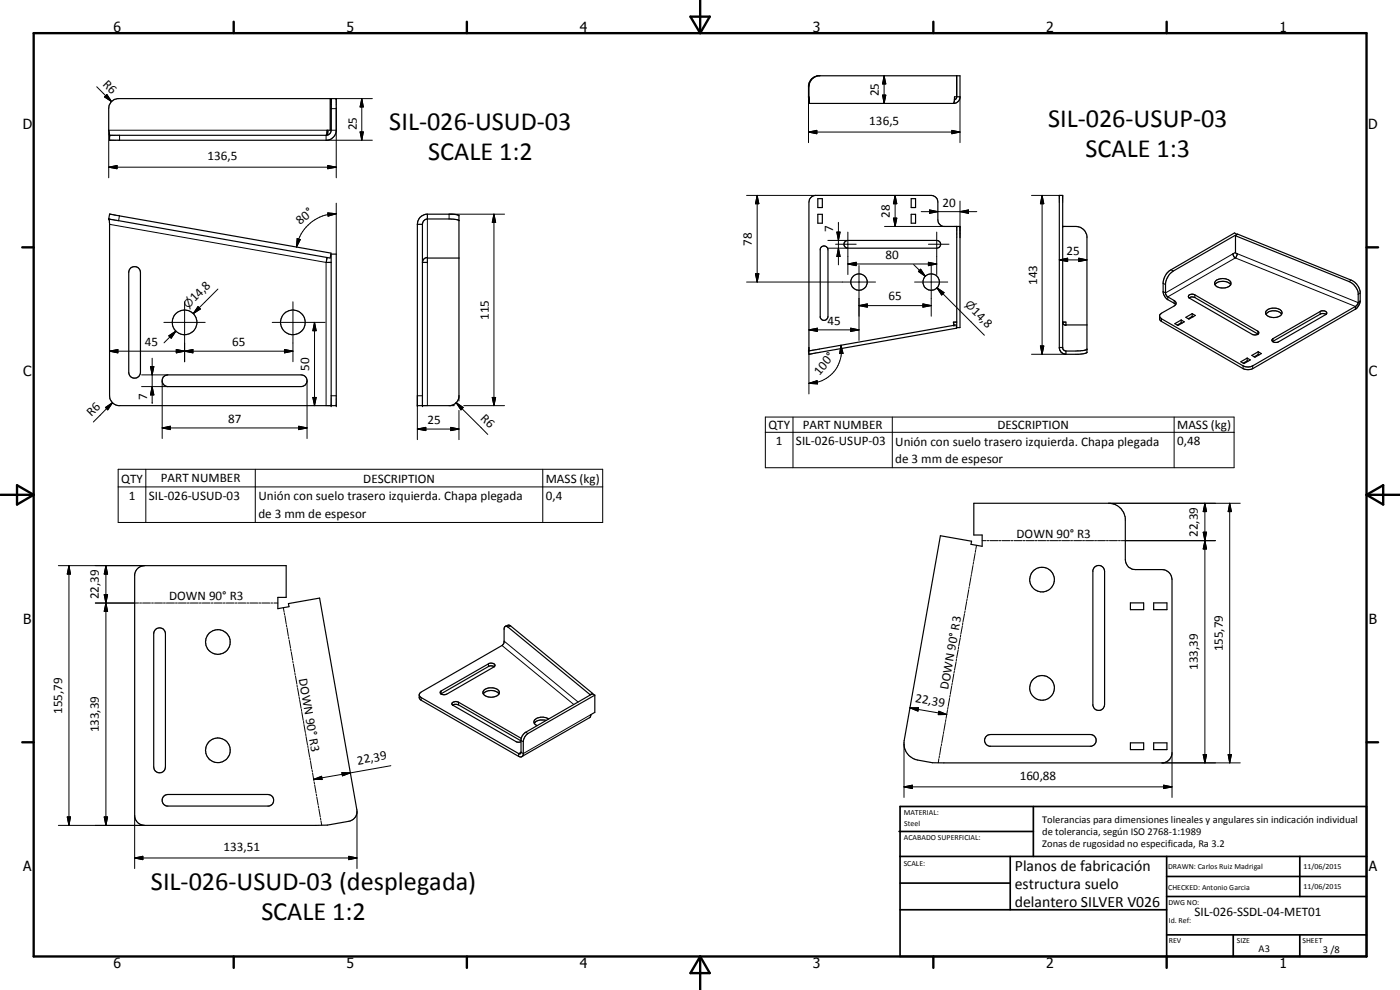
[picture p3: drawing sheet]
<svg xmlns="http://www.w3.org/2000/svg" width="420mm" height="297mm" viewBox="0 0 420 297" stroke-linecap="round" stroke-linejoin="round" font-family="sans-serif">
<g fill="none" stroke="#000" stroke-width=".35">
<path d="M33.5 30.5l.6-.5 1.1-.4h65.7v9.5a3.1 3.1 0 0 1-2.6 3h-65.4l-.3-3v-6.5l.2-1.2zM98.4 39.1v1.4M99.1 29.6v9.5M99.3 29.6v9.5h-1.1l-.3 1.5M99.4 29.6v9.5a1.52 1.52 0 0 1-1.5 1.5M242.6 29h.2M242.8 29v2M244.8 23a3.4 3.4 0 0 0-2 3v3M245.6 22.7a3.2 3.2 0 0 0-3 2.9l.2 5.4h43.6l1.1-.5 .6-1.1v-6.7l-43 .1M286.4 30l-.2 1M287.1 22.7v6.3M287.1 22.7v6.3l-.2 .6-.5 .4"/>
<path d="M288.1 29h-1.6l-.1 1M32.8 40.5l.1 .1M32.8 40.6l.1 .1M32.9 40.6h65M245.4 59.6h1.4v2.7h-1.4zM273.5 59.6h1.3v2.7h-1.3zM32.7 65.7l.2 1.3v51.7a3 3 0 0 0 2.6 3h65.4v-45.5h-1.5v45.5M32.9 64.3l66.4 11.6-.2 1.5-65.9-11.6-.6-.1zM98.2 77.3l-.3 1.4h1.5M98.2 77.3h.1M125.3 67.3h1.5M125.9 65.4l.7-.6 1.4-.5h7.9l1.8 .4v54.4a2.98 2.98 0 0 1-2.5 2.6h-9.9v-54.4l.1-.9z"/>
<path d="M126.8 67.3v54.4M127.2 77.7l1.1-.4v1.4h-1.5zM128.3 65.7h6.9l2.5 .5M128.3 64.3v1.4M128.3 77.4h9.4M128.3 65.7a1.59 1.59 0 0 0-1.5 1.6M245.4 64.3h1.4v2.7h-1.4zM246.4 74.2a1.18 1.18 0 0 1 1.3-.3 1.18 1.18 0 0 1 .8 1.1v20a1.18 1.18 0 0 1-1.1 1.1 1.18 1.18 0 0 1-1.2-.9v-20.5zM253.6 72.6l.9-.5h26.6a1.16 1.16 0 0 1 1.2 1.2 1.16 1.16 0 0 1-1.2 1.2h-26.6a1.16 1.16 0 0 1-1.1-.7 1.16 1.16 0 0 1 .2-1.2zM273.5 64.3h1.3v2.7h-1.3zM287.1 67.9v30.4h1v-30.4h-5a2.07 2.07 0 0 1-1.6-1.9v-5.4a2 2 0 0 0-2-2h-34.7a2.07 2.07 0 0 0-2 2l-.2 44.7M318.9 67.9h4a3.4 3.4 0 0 1 3.3 3v34.9l-2.4 .5h-4.1a2.05 2.05 0 0 1-1.8-1.9v-45.8h1v45.8l.3 .6 .7 .3"/>
<path d="M370.8 70.7l.6-.5 34.1 13.8a4.6 4.6 0 0 1 2.7 3.5l-.1 3.5-.6 1-.7 .8M370.8 70.7l34.1 13.8a4.9 4.9 0 0 1 2.7 3.5v2.8M370.8 70.7v5.2l.5 .4-.6 1.1-.4-.4-.3-.8 .8-.5M371.2 70.3l-19.1 11a5.2 5.2 0 0 0-2.3 3.7l.1 3.4 .4 .6 2.1 1.2a.87 .87 0 0 1 .6 .8 .87 .87 0 0 1-.6 .8l-4.2 2.5-.2 1.5 .4 .5 24.7 14.3 1.2 .3 1.7-.3 30.8-17.8M371.2 70.3l-.7-.4-19.1 11a4.9 4.9 0 0 0-2.3 3.7v3.2l.5 1.2 .6 .7 2.6 1.7M371.2 70.3v.1M39.3 80.3a1.8 1.8 0 0 1 2.9 1.4v30a1.76 1.76 0 0 1-1.8 1.8 1.76 1.76 0 0 1-1.8-1.8v-30l.2-.6zM287.1 96.6h-1l.2 1M318.9 96.6h1v1l-.6-.2-.4-.6M319.9 97.5h6.3M352.6 97.1l1.9-1.1 .9 .6-1.9 1.1zM354.5 96.9l-1.2 .6"/>
<path d="M354.5 96v.9M354.5 96.9l.2 .1M355.9 95.2l1.9-1.1 .9 .6-1.9 1.1zM356.8 88.6a1.65 1.65 0 0 1 1.8-.1l18.9 10.9 .3 .3a1.22 1.22 0 0 1-2 .6l-18.9-10.8-.3-.5zM356.9 89.4l.8-.3 .9 .2 19 10.9M357.8 95l-1.2 .6M357.8 94.1v.9M357.8 95l.2 .1M364.6 85.4a3.4 3.4 0 0 1 4.7 0M364.8 84.4a3.3 3.3 0 0 1 4.5 .2 1.66 1.66 0 0 1-1.9 1.8 2.71 2.71 0 0 1-2.9-1.2zM379.9 94.3a3.3 3.3 0 0 1 4.2-.6l.5 .6M379.9 94.3a3.2 3.2 0 0 0 4.7 0"/>
<path d="M379.9 94.3a1.66 1.66 0 0 1 2-1.8 2.08 2.08 0 0 1 2.8 1.6l-.1 .2M398 94.3l-.9-.2h-.7l-14.4 8.4M406.8 91.9l-30.8 17.9-1.3 .3-1.6-.3-24.5-14.2-.6-.7M406.8 91.9v.9M407.6 90.8l-.8 1.1M408.2 90.3l-.6 .5M49 113.2l.5-.5 .9-.2h40a1.76 1.76 0 0 1 1.8 1.7 1.76 1.76 0 0 1-1.8 1.8h-40a1.78 1.78 0 0 1-1.4-2.8zM242.6 105.3l44.3-7.8 .2 1-44.2 7.8zM317.9 104.3h1M319.9 105.3v1M326.2 104.8l-2 .5h-4.3M372.4 108.5l1.9-1.1 .9 .6-1.9 1.1z"/>
<path d="M374.3 108.3l-1.2 .7M374.3 107.4v.9M374.3 108.3l.2 .1M375.7 106.6l1.9-1.1 .9 .6-1.9 1.1zM377.6 106.4l-1.2 .7M377.6 105.5v.9M377.6 106.4l.2 .1M381.8 101.9l14.6-8.6h1a.62 .62 0 0 1 .7 .4 .62 .62 0 0 1-.3 .7l-14.1 8.2a1.42 1.42 0 0 1-2-.4zM41.3 170.6l.9-.6 1.2-.3h42.5v9.5h-2.5v3.4l3.3-.6-.1-.9 9.3-1.6 11.2 63.5a2.94 2.94 0 0 1-2.4 3.4l-6.5 1.2h-3.4h-51.4a3 3 0 0 1-3-2.6v-72.7zM282.2 160.7l9.4 1.7-.2 .9 3.4 .6v-3.4h-2.5v-9.5h40.4a5.1 5.1 0 0 1 5 4.5v12.4a2.96 2.96 0 0 0 3 3h8a3 3 0 0 1 3 3v52a3.1 3.1 0 0 1-2.6 3h-65.8a20.5 20.5 0 0 1-9.3-1.4 5 5 0 0 1-2.7-5.3zM328.7 170a1.77 1.77 0 0 1 1.8-.2 1.77 1.77 0 0 1 1 1.6v40a1.77 1.77 0 0 1-1.6 1.7 1.77 1.77 0 0 1-1.9-1.4v-40.6zM46.6 189a1.75 1.75 0 0 1 1.9-.5 1.75 1.75 0 0 1 1.1 1.6v40a1.76 1.76 0 0 1-1.7 1.8 1.76 1.76 0 0 1-1.8-1.8v-40z"/>
<path d="M151.7 187.9l.8-.3 .7 .2 24.7 20.3M339.2 180.9h4v2h-4zM346.2 180.9h4v2h-4zM125.8 208.6l.6 .7 29.4 16.9 .4-.1 .2-.4v-4.2M132.2 207.6l14.4-8.4a1.21 1.21 0 0 1 1.9 .5l-.3 .4-14.1 8.2a1.34 1.34 0 0 1-2-.6zM135.8 211.6l.7-.3 1.1 .2 18.8 10.8M145 208.2a3.3 3.3 0 0 1 4.8 0M145.1 208.2a3.2 3.2 0 0 0 4.7 0M145.1 208.2a1.6 1.6 0 0 1 1.9-1.8 2.44 2.44 0 0 1 2.8 1.4v.4M148.3 200.1a1.61 1.61 0 0 0-1.7-.1l-14.3 8.2M163.9 216.2a3.2 3.2 0 0 0-3.6 .8M164.7 215.7a3.2 3.2 0 0 0-4.4 .7v.6l.9 .7"/>
<path d="M177.1 208.4l-24.7-20.3a.64 .64 0 0 0-.7-.2 .64 .64 0 0 0-.4 .7v4.1l-.5 .9-24.4 14-.5 .6-.1 1.1 .6 .8 29.2 16.8a.85 .85 0 0 0 1.4-.5v-3.9a3.3 3.3 0 0 1 1.4-2.4l20.1-11.5M177.1 208.4v.2M177.9 208.1v.1M177.9 208.1l-.8 .3M178.5 208.6l-.7-.4-20 11.5-.8 .6-.6 1.2M178.5 208.6v5.1l-1.2 .7-.3 .9-20.4 11.7M49 239.1l.5-.5 .9-.2h30a1.75 1.75 0 0 1 1.7 1.6 1.75 1.75 0 0 1-1.4 1.9h-30.6a1.76 1.76 0 0 1-1.1-2.8zM156.4 221.5l-18.8-10.8a1.19 1.19 0 0 0-1.9 .7l19.1 11.1 .9 .2 .7-.2M295.8 221.1l.5-.5 .9-.2h30a1.77 1.77 0 0 1 1.8 1.6 1.77 1.77 0 0 1-1.4 1.9h-30.7a1.82 1.82 0 0 1-1.1-2.8zM339.2 222.9h4v2h-4zM346.2 222.9h4v2h-4z"/>
<circle cx="55.4" cy="96.7" r="3.7"/>
<circle cx="87.9" cy="96.7" r="3.7"/>
<circle cx="257.8" cy="84.6" r="2.48"/>
<circle cx="279.5" cy="84.6" r="2.47"/>
<circle cx="312.7" cy="173.9" r="3.7"/>
<circle cx="65.4" cy="192.6" r="3.7"/>
<circle cx="312.7" cy="206.4" r="3.7"/>
<circle cx="65.4" cy="225.1" r="3.7"/>
</g>
<g fill="none" stroke="#000" stroke-width=".3">
<path d="M29 26l4.5 4.5M31.4 29.1l.7-.7 1.4 2.1zM98.2 39.1h-65.6v14.2M99.4 32.6h1.5v20.7M99.4 39.1h1.5M100.9 29.6h10.8M108.1 39.6h.9l-.4 2.5zM108.6 29.6l.4 2.5h-.9zM108.6 29.6v12.5M242.6 39.6l2.5-.5v1zM242.6 39.6h45.5M242.6 29v13.8"/>
<path d="M264.9 28.5h.9l-.5 2.5zM265.3 22.7l.5 2.5h-.9zM265.3 22.7v8.3M285.7 39.1l2.4 .5-2.4 .5zM288.1 29v13.8M32.6 50.2l2.5-.5v.9zM32.6 50.2h68.3M35.9 40.6v1.5M97.9 40.6v1.5h13.8M98.4 49.7l2.5 .5-2.5 .4zM224.1 58.6h20.7M227.2 58.6l.5 2.5h-1z"/>
<path d="M227.2 58.6v26M268.6 58.6l.5 2.5h-1zM268.6 58.6v9.3M309.6 58.6h8.3M312.7 58.6l.6 2.5h-1.1zM312.7 58.6v47.7M32.9 67.3l65 11.4v43M35.8 64.8l-.2 1.4M89.2 71.6l.9 .3-1.1 2.2zM98.4 63.9l2.5 .2-2.4 .8zM100.9 61v15.2M100.9 64.1a12 12 0 0 0-9 4l-1.1 1.4a12.1 12.1 0 0 0-1.8 4.6"/>
<path d="M128.3 65.7v11.6M128.3 78.7v43M148.2 64.3l.5 2.4h-1zM148.2 64.3v57.4M151.4 64.3h-16.6v1.4M248.4 74.5h6M248.4 72.1h6M250.8 73.3h6.2M251.2 69.6h.9l-.5 2.5zM251.6 74.5l.5 2.5h-.9zM251.6 66.7v12.8M254.5 79.2l2.5-.5v1z"/>
<path d="M254.5 79.2h26.6M254.5 69.6v12.8M257.8 79.7v22.5M265.5 67.9h18M268.1 65.4h1l-.5 2.5zM274.2 79.4l3.5 3.5M276.5 63.5h16.6M278.6 78.7l2.5 .5-2.5 .5zM278.6 73.3h6.2M279 63l2.5 .5-2.5 .5zM279.5 79.7v15.2M281.1 69.6v12.8"/>
<path d="M288.1 63.5l2.5-.5v1zM288.1 60.3v11M317.9 78l2.5-.5v1zM317.9 78h8.3M323.8 77.5l2.4 .5-2.4 .5zM370 76.2l-20.2 11.7-.7-.4M371.3 76.1l36.3 14.7M49.2 96.7h12.4M52.8 99.4l-3.6 3.5M55.4 90.6v17.9M59.4 92l.7 .7-2.1 1.4zM59.8 92.3l-1.8 1.8"/>
<path d="M65.4 86.7l-7.4 7.4M81.7 96.7h15.9M87.9 90.6v17.9M94.4 96.7l.5 2.5h-1zM94.4 96.7v25M224.1 84.6h38.7M226.7 82.1h1l-.5 2.5zM242.8 99l2.5-.5v.9zM242.8 99h15M255.3 98.5l2.5 .5-2.5 .4zM257.8 91.7l2.5-.5v1zM257.8 91.7h21.7"/>
<path d="M274.5 84.6h9.9M275.6 81.4l.7-.6 1.4 2.1zM277 91.2l2.5 .5-2.5 .5zM281.2 86.4l2.1 1.4-.7 .7zM281.2 86.4l14.2 14.2M348.6 95.6v.8M349.1 85l.7 .4M350.5 89.9v-.8l20.2-11.7 36.1 14.5M351.4 80.9l.7 .4M352.4 90.2v.8M358.6 88.5v.8M377.5 99.4v.8"/>
<path d="M396.2 93.5v.8M405.5 84l-.6 .5M408.2 87.9l-.6 .4M32.9 105.4l2.5-.5v1zM32.9 105.4h55M42.5 116h7.9M42.5 112.5h7.9M45.2 110h1l-.5 2.5zM45.7 116l.5 2.5h-1zM45.7 107.5v13.5M48.7 114.2v17.4M50.7 100.8l2.1-1.4-1.4 2.1z"/>
<path d="M52.9 104.9l2.5 .5-2.5 .5zM52.9 104.9l5 1v-1l-5 1zM55.4 105.4l2.5-.5v1zM85.4 104.9l2.5 .5-2.5 .5zM92.1 114.2v17.4M93.9 119.3h1l-.5 2.4zM99.4 118.7h1.5M126.8 118.7h-1.5v13.2M137.7 118.7v1.6M147.7 119.3h1l-.5 2.4zM242.8 115l2.4-.8 .2 1zM242.8 104.3v13.9"/>
<path d="M252.4 103.6l.6 2.4-1 .1zM252.4 103.6a9.7 9.7 0 0 1-.9 6 9.6 9.6 0 0 1-6.2 5.1l-2.5 .3M309.6 106.3h10.3M312.2 103.8h1.1l-.6 2.5zM373.1 109.8v.8M376 109.8v.8M382 101.6v.8M31.7 122.3l2.1-1.5-1.5 2.2zM33.8 120.8l-5.8 5.8M48.7 128.4l2.4-.5v1zM48.7 128.4h43.4M89.7 127.9l2.4 .5-2.4 .5z"/>
<path d="M125.3 128.7l2.5-.5v1zM125.3 128.7h12.4M134.8 121.7h1.5M135.3 128.2l2.4 .5-2.4 .5zM136.9 120.8l2.1 1.5-.7 .7zM136.9 120.8l9.5 9.5M137.7 123.1v8.8M139.2 121.7h12.2M229.7 125.1h140.7v15.2h-140.7zM229.7 129.7h140.7M238 125.1v15.2M267.8 125.1v15.2"/>
<path d="M352.4 125.1v15.2M35.5 140.8h145.4v16h-145.4zM35.5 146.1h145.4M43.8 140.8v16M76.6 140.8v16M162.9 140.8v16M332.7 151h39.5M361.1 159.7h1l-.5 2.5zM361.1 159.7h1l-1 5h1zM361.6 151l.5 2.5h-1zM361.6 151v77.9M369.1 151l.5 2.5h-1z"/>
<path d="M369.1 151v77.9M17.5 169.7h25.9M20.7 169.7l.5 2.6h-1zM20.7 169.7v77.9M31.3 178.4h1l-.5 2.5zM31.3 178.4l1 5h-1l1-5zM31.8 169.7l.5 2.6h-1zM31.8 169.7v77.9M290.3 179.6l-.2 .6M290.7 176.9l-.4 2.4M290.9 176l-.1 .6M291.4 173.3l-.5 2.4"/>
<path d="M291.5 172.4l-.1 .6M292 169.7l-.4 2.4M292.2 168.7l-.2 .6M292.6 166l-.4 2.4M292.8 165.1l-.1 .6M293.1 163.6l-.2 1.2M294.8 162.2h1.1M296.2 162.2h.6M297.1 162.2h2.4M299.8 162.2h.6M300.7 162.2h2.4M303.4 162.2h.6"/>
<path d="M304.3 162.2h2.4M307 162.2h.6M307.9 162.2h2.4M310.5 162.2h.7M311.5 162.2h2.3M314.1 162.2h.6M315 162.2h2.4M317.7 162.2h.6M318.6 162.2h2.4M321.3 162.2h.6M322.2 162.2h2.4M324.9 162.2h.6"/>
<path d="M325.8 162.2h2.4M328.5 162.2h.6M329.4 162.2h2.4M332.1 162.2h.5M332.9 162.2h2.5M335.6 162.2h.6M336.5 162.2h28.3M361.6 162.2l.5 2.5h-1zM28.6 180.9h13M31.8 180.9l.5 2.5h-1zM41.9 180.9h.6M42.8 180.9h2.4"/>
<path d="M45.5 180.9h.5M46.4 180.9h2.4M49.1 180.9h.5M49.9 180.9h2.5M52.7 180.9h.5M53.5 180.9h2.4M56.2 180.9h.6M57.1 180.9h2.4M59.8 180.9h.6M60.7 180.9h2.4M63.4 180.9h.6M64.3 180.9h2.4"/>
<path d="M67 180.9h.6M67.8 180.9h2.5M70.6 180.9h.6M71.4 180.9h2.4M74.1 180.9h.6M75 180.9h2.4M77.7 180.9h.6M78.6 180.9h2.4M81.3 180.9h.6M82.2 180.9h1.2M85 182.3l.2 1.3M85.3 183.9l.1 .5"/>
<path d="M85.5 184.7l.4 2.5M85.9 187.5l.2 .6M86.1 188.4l.4 2.4M86.6 191.1l.1 .6M86.8 192l.4 2.4M87.2 194.7l.1 .6M87.4 195.6l.4 2.4M87.9 198.4l.1 .5M88 199.3l.5 2.4M146.6 199.2v.8M150.7 193.7l21.5 17.7M151.3 192.4l22.2 18.3"/>
<path d="M153.2 187.8l-.8 .3M286.9 198.7l-.4 2.4M287.1 197.7l-.1 .7M287.6 195l-.5 2.4M287.7 194.1l-.1 .6M288.2 191.4l-.5 2.4M288.3 190.5l-.1 .6M288.8 187.8l-.4 2.4M289 186.9l-.1 .6M289.5 184.1l-.5 2.5M289.6 183.3l-.1 .6M290.1 180.5l-.4 2.4"/>
<path d="M88.5 202l.1 .6M88.7 202.9l.4 2.4M89.1 205.6l.1 .6M89.3 206.5l.4 2.4M89.8 209.2l.1 .6M89.9 210.1l.5 2.5M90.5 212.9v.5M90.6 213.7l.4 2.5M91.1 216.5l.1 .6M91.2 217.4l.4 2.4M126.4 209.3v.8M132.4 207.3v.9"/>
<path d="M137.6 210.7v.8M157.8 219.7l.6 .4M177.3 214.4l-20.3 11.7-.6-.4-.8 .4v.8M273.1 212.4l2.6-.1-.2 1.1zM273.1 212.4l11 2M281.8 213.4l2.3 1h-2.5zM283.2 219.5l-.1 .6M283.7 216.8l-.4 2.4M283.9 215.9l-.2 .6M284.3 213.1l-.4 2.5M284.5 212.3l-.1 .6M285 209.5l-.4 2.5"/>
<path d="M285.1 208.6l-.1 .6M285.6 205.9l-.4 2.4M285.8 205l-.1 .6M286.2 202.3l-.4 2.4M286.4 201.4l-.1 .6M91.7 220.1l.1 .6M91.9 221l.4 2.4M92.4 223.7v.6M92.5 224.6l.4 2.5M93 227.3l.1 .7M93.2 228.3l.3 2.4M93.6 231l.2 .6"/>
<path d="M93.8 231.9l.4 2.4M94.1 233.8l2.4-.9 .2 1zM94.3 234.6l.1 .6M94.4 235.5l.5 2.4M94.9 238.3l.1 .5M95.1 239.1l.4 2.5M102.6 231.8l2.5 .1-2.3 .9zM105.1 231.9l-11 1.9M117.3 229.7l-12.2 2.2M156.4 222.2l.6 .3M271.3 236.1l2.5-.5v1zM271.3 236.1h80.4"/>
<path d="M271.3 223.1v16.2M281.8 227.7l-.2 1.2M281.9 226.7l-.1 .7M282.4 224l-.4 2.4M282.6 223.1l-.1 .6M283.1 220.4l-.5 2.4M348.7 228.9h23.5M349.2 235.6l2.5 .5-2.5 .5zM351.7 225.9v13.4M361.1 226.4h1l-.5 2.5zM368.6 226.4h1l-.5 2.5zM17.5 247.6h25.9"/>
<path d="M20.2 245.1h1l-.5 2.5zM31.3 245.1h1l-.5 2.5zM40.4 257.4l2.5-.5v1zM40.4 257.4h66.7M40.4 244.6v16M95.5 241.9l.2 .5M95.7 242.7l.4 2.5M96.2 245.5l.1 .6M96.3 246.4l.3 1.2M104.7 256.9l2.4 .5-2.4 .5zM107.1 243.5v17.1"/>
</g>
<g fill="#000">
<circle cx="99.4" cy="29.6" r=".18"/>
<circle cx="100.9" cy="29.6" r=".18"/>
<circle cx="242.8" cy="30.3" r=".18"/>
<circle cx="318.9" cy="67.9" r=".18"/>
<circle cx="286.3" cy="97.6" r=".18"/>
<circle cx="318.9" cy="96.6" r=".18"/>
<circle cx="99.4" cy="121.7" r=".18"/>
<circle cx="100.9" cy="121.7" r=".18"/>
<circle cx="125.3" cy="121.7" r=".18"/>
<circle cx="126.8" cy="121.7" r=".18"/>
</g>
<g fill="none" stroke="#000" stroke-width=".71">
<path d="M10.1 9.9h400v277.1h-400zM70.1 6.5v3.4M140.1 6.5v3.4M207.2 5h5.8l-2.9 4.9zM210.1 0v9.9M280.1 6.5v3.4M350.1 6.5v3.4M6.7 74.2h3.4M410.1 74.2h3.5M.1 148.5h10M5.1 145.6l5 2.9-5 2.9zM410.1 148.5h10"/>
<path d="M410.1 148.5l5-2.9v5.8zM6.7 222.7h3.4M410.1 222.7h3.5M70.1 287v3.4M140.1 287v3.4M210.1 287v10M210.1 287l2.9 5h-5.8zM280.1 287v3.4M350.1 287v3.4"/>
</g>
<g fill="none" stroke="#000" stroke-width=".51">
<path d="M269.8 249.5h40.3M270.1 242h140v45h-140zM270.1 257h140M303.2 257v16M310.1 242v15M350.1 257v30M390.1 257v12M270.1 265h33.1M270.1 273h80M350.1 269h60M350.1 263h60M350.1 280.5h60"/>
<path d="M370.1 280.5v6.5M390.1 280.5v6.5"/>
</g>
<g fill="#000">
<path d="M31.4 29.1l.7-.7 1.4 2.1zM108.1 39.6h.9l-.4 2.5zM108.6 29.6l.4 2.5h-.9zM242.6 39.6l2.5-.5v1zM264.9 28.5h.9l-.5 2.5zM265.3 22.7l.5 2.5h-.9zM32.6 50.2l2.5-.5v.9zM98.4 49.7l2.5 .5-2.5 .4zM285.7 39.1l2.4 .5-2.4 .5zM89.2 71.6l.9 .3-1.1 2.2zM98.4 63.9l2.5 .2-2.4 .8zM148.2 64.3l.5 2.4h-1z"/>
<path d="M227.2 58.6l.5 2.5h-1zM251.2 69.6h.9l-.5 2.5zM251.6 74.5l.5 2.5h-.9zM254.5 79.2l2.5-.5v1zM268.1 65.4h1l-.5 2.5zM268.6 58.6l.5 2.5h-1zM278.6 78.7l2.5 .5-2.5 .5zM279 63l2.5 .5-2.5 .5zM288.1 63.5l2.5-.5v1zM312.7 58.6l.6 2.5h-1.1zM317.9 78l2.5-.5v1zM323.8 77.5l2.4 .5-2.4 .5z"/>
<path d="M59.4 92l.7 .7-2.1 1.4zM94.4 96.7l.5 2.5h-1zM226.7 82.1h1l-.5 2.5zM242.8 99l2.5-.5v.9zM255.3 98.5l2.5 .5-2.5 .4zM257.8 91.7l2.5-.5v1zM275.6 81.4l.7-.6 1.4 2.1zM277 91.2l2.5 .5-2.5 .5zM281.2 86.4l2.1 1.4-.7 .7zM32.9 105.4l2.5-.5v1zM45.2 110h1l-.5 2.5zM45.7 116l.5 2.5h-1z"/>
<path d="M50.7 100.8l2.1-1.4-1.4 2.1zM52.9 104.9l2.5 .5-2.5 .5zM55.4 105.4l2.5-.5v1zM85.4 104.9l2.5 .5-2.5 .5zM93.9 119.3h1l-.5 2.4zM147.7 119.3h1l-.5 2.4zM242.8 115l2.4-.8 .2 1zM252.4 103.6l.6 2.4-1 .1zM312.2 103.8h1.1l-.6 2.5zM31.7 122.3l2.1-1.5-1.5 2.2zM48.7 128.4l2.4-.5v1zM89.7 127.9l2.4 .5-2.4 .5z"/>
<path d="M125.3 128.7l2.5-.5v1zM135.3 128.2l2.4 .5-2.4 .5zM136.9 120.8l2.1 1.5-.7 .7zM361.1 159.7h1l-.5 2.5zM361.6 151l.5 2.5h-1zM369.1 151l.5 2.5h-1zM20.7 169.7l.5 2.6h-1zM31.3 178.4h1l-.5 2.5zM31.8 169.7l.5 2.6h-1zM361.6 162.2l.5 2.5h-1zM31.8 180.9l.5 2.5h-1zM273.1 212.4l2.6-.1-.2 1.1z"/>
<path d="M281.8 213.4l2.3 1h-2.5zM94.1 233.8l2.4-.9 .2 1zM102.6 231.8l2.5 .1-2.3 .9zM271.3 236.1l2.5-.5v1zM349.2 235.6l2.5 .5-2.5 .5zM361.1 226.4h1l-.5 2.5zM368.6 226.4h1l-.5 2.5zM20.2 245.1h1l-.5 2.5zM31.3 245.1h1l-.5 2.5zM40.4 257.4l2.5-.5v1zM104.7 256.9l2.4 .5-2.4 .5z"/>
</g>
<g font-size="7.9">
<text x="116.8" y="39.1">SIL-026-USUD-03</text>
<text x="314.5" y="38.1">SIL-026-USUP-03</text>
<text x="325.8" y="47.1">SCALE 1:3</text>
<text x="128.5" y="48.1">SCALE 1:2</text>
<text x="45.3" y="267.2">SIL-026-USUD-03 (desplegada)</text>
<text x="78.4" y="276.1">SCALE 1:2</text>
</g>
<g font-size="4.7">
<text x="304.6" y="261.2">Planos de fabricación</text>
<text x="304.6" y="266.6">estructura suelo</text>
<text x="304.6" y="272">delantero SILVER V026</text>
</g>
<g font-size="4.2">
<text x="34" y="9.6">6</text>
<text x="104" y="9.6">5</text>
<text x="174" y="9.6">4</text>
<text x="244" y="9.6">3</text>
<text x="314" y="9.6">2</text>
<text x="384" y="9.6">1</text>
<text x="6.8" y="38.7">D</text>
<text x="410.6" y="38.7">D</text>
<text x="7" y="112.9">C</text>
<text x="410.8" y="112.9">C</text>
<text x="7" y="187.1">B</text>
<text x="410.8" y="187.1">B</text>
<text x="7" y="261.4">A</text>
<text x="410.8" y="261.4">A</text>
<text x="34" y="290.4">6</text>
<text x="104" y="290.4">5</text>
<text x="174" y="290.4">4</text>
<text x="244" y="290.4">3</text>
<text x="314" y="290.4">2</text>
<text x="384" y="290.4">1</text>
</g>
<g font-size="3.9">
<text x="30.7" y="25.5" transform="rotate(45 30.7 25.5)">R6</text>
<text x="263.8" y="28.9" transform="rotate(-90 263.8 28.9)">25</text>
<text x="107" y="39.1" transform="rotate(-90 107 39.1)">25</text>
<text x="260.9" y="37.5">136,5</text>
<text x="62.3" y="48.1">136,5</text>
<text x="267.1" y="65.3" transform="rotate(-90 267.1 65.3)">28</text>
<text x="282.8" y="62">20</text>
<text x="90.1" y="67.5" transform="rotate(-40 90.1 67.5)">80°</text>
<text x="250.1" y="69.5" transform="rotate(-90 250.1 69.5)">7</text>
<text x="225.7" y="73.7" transform="rotate(-90 225.7 73.7)">78</text>
<text x="265.8" y="77.7">80</text>
<text x="320.1" y="76.4">25</text>
<text x="311.2" y="85.5" transform="rotate(-90 311.2 85.5)">143</text>
<text x="58.5" y="90.7" transform="rotate(-45 58.5 90.7)">14,8</text>
<text x="266.6" y="90.1">65</text>
<text x="291.5" y="93.6" transform="rotate(45 291.5 93.6)">14,8</text>
<text x="146.7" y="96" transform="rotate(-90 146.7 96)">115</text>
<text x="248.3" y="97.5">45</text>
<text x="43.5" y="103.8">45</text>
<text x="69.7" y="103.8">65</text>
<text x="92.8" y="111.3" transform="rotate(-90 92.8 111.3)">50</text>
<text x="245.9" y="112.7" transform="rotate(-50 245.9 112.7)">100°</text>
<text x="27.5" y="125" transform="rotate(-45 27.5 125)">R6</text>
<text x="44.2" y="120.1" transform="rotate(-90 44.2 120.1)">7</text>
<text x="144" y="125.8" transform="rotate(45 144 125.8)">R6</text>
<text x="68.4" y="126.9">87</text>
<text x="128.3" y="127.2">25</text>
<text x="230.6" y="128.7">QTY</text>
<text x="240.9" y="128.7">PART NUMBER</text>
<text x="299.3" y="128.7">DESCRIPTION</text>
<text x="353.3" y="128.8">MASS (kg)</text>
<text x="232.9" y="133.6">1</text>
<text x="238.9" y="133.6">SIL-026-USUP-03</text>
<text x="268.7" y="133.7">Unión con suelo trasero izquierda. Chapa plegada</text>
<text x="353.3" y="133.6">0,48</text>
<text x="268.7" y="139.1">de 3 mm de espesor</text>
<text x="36.4" y="144.8">QTY</text>
<text x="48.2" y="144.7">PART NUMBER</text>
<text x="109" y="144.8">DESCRIPTION</text>
<text x="163.8" y="144.9">MASS (kg)</text>
<text x="38.6" y="150">1</text>
<text x="44.7" y="150">SIL-026-USUD-03</text>
<text x="77.5" y="150.1">Unión con suelo trasero izquierda. Chapa plegada</text>
<text x="77.5" y="155.4">de 3 mm de espesor</text>
<text x="163.8" y="150">0,4</text>
<text x="305.1" y="161.4">DOWN 90° R3</text>
<text x="359.5" y="161.1" transform="rotate(-90 359.5 161.1)">22,39</text>
<text x="29.7" y="179.8" transform="rotate(-90 29.7 179.8)">22,39</text>
<text x="50.7" y="180.1">DOWN 90° R3</text>
<text x="367" y="195.5" transform="rotate(-90 367 195.5)">155,79</text>
<text x="89.7" y="203.8" transform="rotate(80 89.7 203.8)">DOWN 90° R3</text>
<text x="359.5" y="201" transform="rotate(-90 359.5 201)">133,39</text>
<text x="284.6" y="207.1" transform="rotate(-80 284.6 207.1)">DOWN 90° R3</text>
<text x="18.6" y="214.2" transform="rotate(-90 18.6 214.2)">155,79</text>
<text x="274.6" y="210.6" transform="rotate(10 274.6 210.6)">22,39</text>
<text x="29.7" y="219.8" transform="rotate(-90 29.7 219.8)">133,39</text>
<text x="107.4" y="229.4" transform="rotate(-10 107.4 229.4)">22,39</text>
<text x="306" y="234">160,88</text>
<text x="67.1" y="255.4">133,51</text>
<text x="358.5" y="275">SIL-026-SSDL-04-MET01</text>
</g>
<g font-size="3.3">
<text x="56.5" y="92.7" transform="rotate(-45 56.5 92.7)">n</text>
<text x="289.5" y="91.7" transform="rotate(45 289.5 91.7)">n</text>
</g>
<g font-size="3.1">
<text x="312.7" y="246.8">Tolerancias para dimensiones lineales y angulares sin indicación individual</text>
<text x="312.7" y="250.4">de tolerancia, según ISO 2768-1:1989</text>
<text x="312.7" y="254">Zonas de rugosidad no especificada, Ra 3.2</text>
<text x="377.7" y="285.6">A3</text>
<text x="397" y="285.9">3 /8</text>
</g>
<g font-size="2.4">
<text x="271.2" y="244.4">MATERIAL:</text>
<text x="271.3" y="252">ACABADO SUPERFICIAL:</text>
<text x="271.4" y="247.9">Steel</text>
<text x="271.2" y="259.7">SCALE:</text>
<text x="350.6" y="260.8">DRAWN: Carlos Ruiz Madrigal</text>
<text x="391.2" y="260.6">11/06/2015</text>
<text x="350.6" y="267">CHECKED: Antonio Garcia</text>
<text x="391.2" y="266.7">11/06/2015</text>
<text x="350.6" y="271.4">DWG NO:</text>
<text x="350.8" y="276.9">Id. Ref:</text>
<text x="350.8" y="282.8">REV</text>
<text x="371.2" y="282.9">SIZE</text>
<text x="390.9" y="282.9">SHEET</text>
</g>
</svg>
